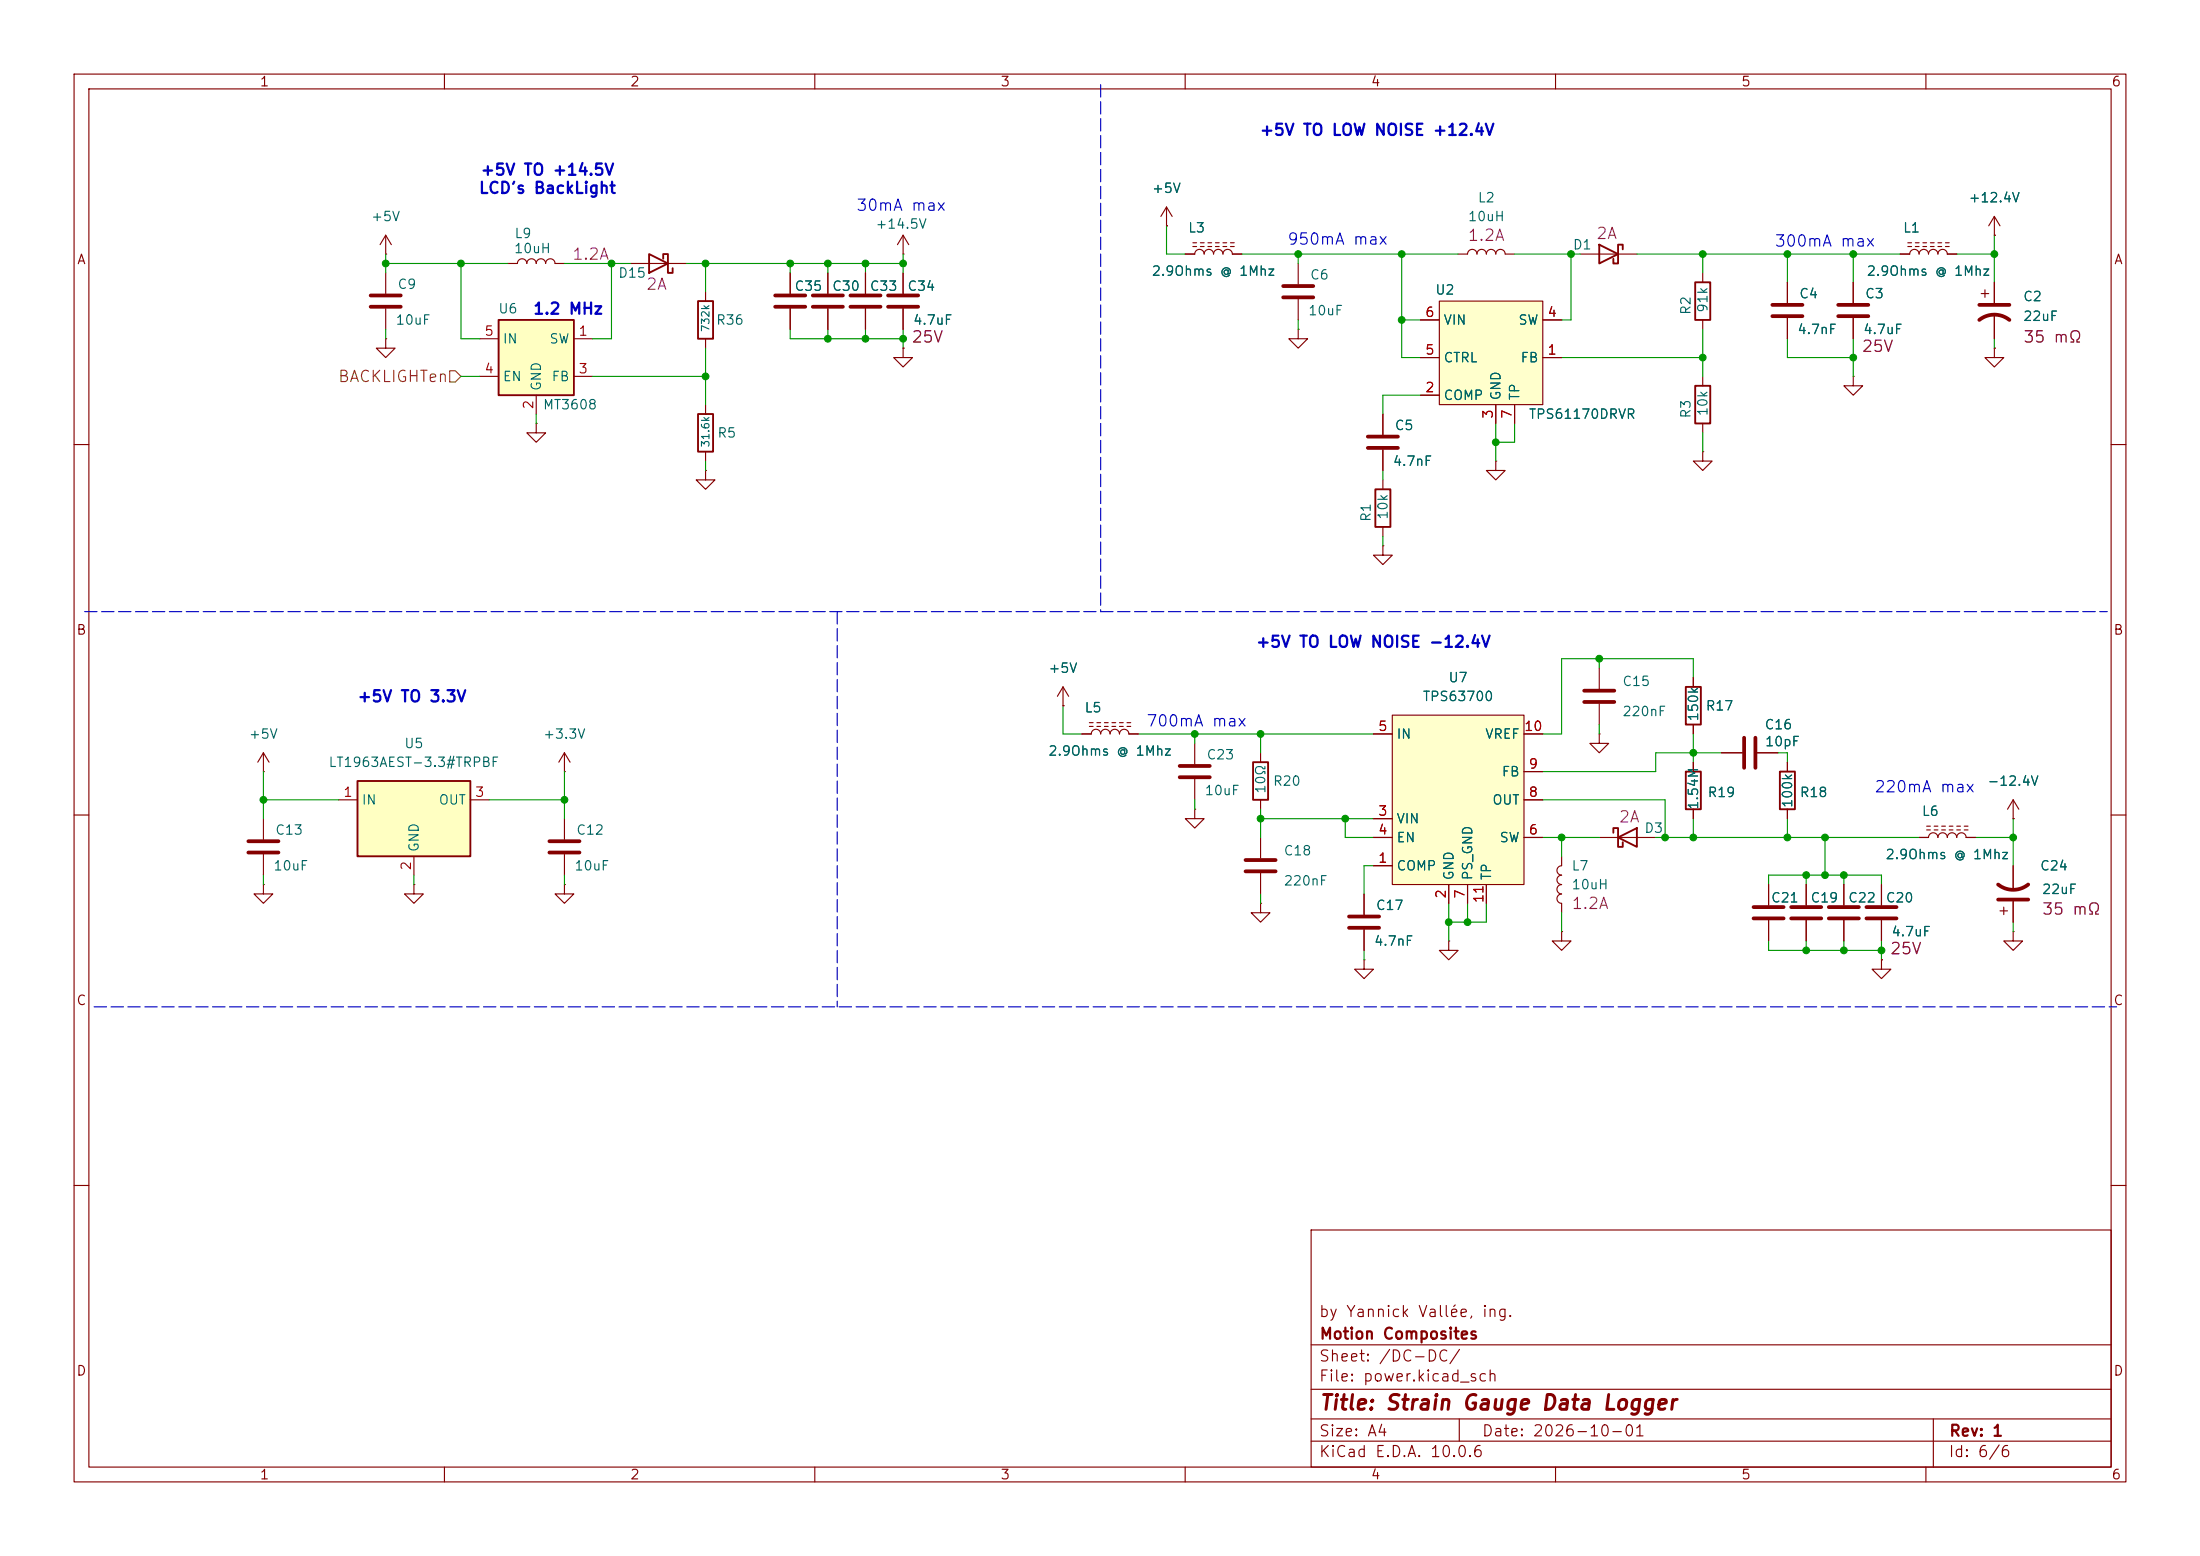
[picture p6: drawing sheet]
<svg xmlns="http://www.w3.org/2000/svg" width="297mm" height="210mm" viewBox="0 0 297 210" stroke-linecap="round" stroke-linejoin="round" font-family="sans-serif">
<g fill="none" stroke="#840000" stroke-width=".15">
<path d="M10 10h277v190h-277zM12 12h273v186h-273zM60 10v2M110 10v2M160 10v2M210 10v2M260 10v2M10 60h2M285 60h2M10 110h2M285 110h2M10 160h2"/>
<path d="M177 166h108v32h-108zM285 160h2M60 198v2M110 198v2M160 198v2M177 194.5h108M177 191.5h108M177 187.5h108M177 181.5h108M197 191.5v3M210 198v2M260 198v2"/>
<path d="M261 191.5v6.5"/>
</g>
<path d="M194.3 40.6h14v14h-14z" fill="#ffc"/>
<g fill="none" stroke="#840000" stroke-width=".15">
<path d="M157.5 30.5h.1M157.5 27.9l-.8 1.3M157.5 27.9l.7 1.3M157.5 27.9v2.6M160 34.3h1.3a.64 .64 0 0 1 .6-.6 .64 .64 0 0 1 .7 .6 .64 .64 0 0 1 .6-.6 .64 .64 0 0 1 .6 .6 .64 .64 0 0 1 .7-.6 .64 .64 0 0 1 .6 .6 .64 .64 0 0 1 .6-.6 .64 .64 0 0 1 .7 .6h1.2M161 33.3h.5M161 32.8h.5M162.1 33.3h.5M162.1 32.8h.5M163.1 33.3h.5M163.1 32.8h.5M164.1 33.3h.5"/>
<path d="M164.1 32.8h.5M165.1 33.3h.5M165.1 32.8h.5M166.1 33.3h.5M166.1 32.8h.5M175.3 35.6v2.8M196.8 34.3h1.3a.64 .64 0 0 1 .7-.6 .64 .64 0 0 1 .6 .6 .64 .64 0 0 1 .6-.6 .64 .64 0 0 1 .7 .6 .64 .64 0 0 1 .6-.6 .64 .64 0 0 1 .6 .6 .64 .64 0 0 1 .7-.6 .64 .64 0 0 1 .6 .6h1.3M213.4 34.3h7.6M250.2 38.1v2.8M175.3 44.5v1.2h1.2l-1.2 1.3-1.3-1.3h1.3M175.3 44.5h.1M175.3 40.4v2.8"/>
<path d="M186.7 55.9v2.8M191.8 48.3h2.5M191.8 53.3h2.5M191.8 43.2h2.5M194.3 40.6h14v14h-14zM201.9 54.6v2.6M204.5 54.6v2.6M208.3 48.3h2.5M208.3 43.2h2.5M250.2 42.9v2.8M269.2 47v1.3h1.3l-1.3 1.2-1.2-1.2h1.2M269.2 47h.1"/>
<path d="M186.7 60.7v2.8M186.7 64.8v1.2M186.7 71.1v1.3M201.9 62.2v1.3h1.3l-1.3 1.3-1.2-1.3h1.2M201.9 62.2h.1M215.9 99.1v1.2h1.3l-1.3 1.3-1.3-1.3h1.3M215.9 99.1h.1M215.9 90.2v2.8M215.9 95v2.8M228.6 91.4v1.3M228.6 97.8v1.3M76.2 104.1h.1"/>
<path d="M76.2 101.6l-.8 1.3M76.2 101.6l.8 1.3M76.2 101.6v2.5M161.3 109.2v1.3h1.3l-1.3 1.3-1.3-1.3h1.3M161.3 109.2h.1M161.3 100.3v2.8M161.3 105.2v2.8M170.2 101.6v1.3M170.2 108v1.2M170.2 113v2.8M170.2 117.9v2.8M210.8 115.6v1.2a.64 .64 0 0 0-.6 .7 .64 .64 0 0 0 .6 .6 .64 .64 0 0 0-.6 .7 .64 .64 0 0 0 .6 .6 .64 .64 0 0 0-.6 .6 .64 .64 0 0 0 .6 .7 .63 .63 0 0 0-.6 .6 .63 .63 0 0 0 .6 .6v1.3"/>
<path d="M215.9 113h7.6M228.6 102.9v1.2M228.6 109.2v1.3M232.4 101.6h2.8M237.2 101.6h2.8M241.3 102.9v1.2M241.3 109.2v1.3M254 119.4v2.8M259.1 113h1.2a.64 .64 0 0 1 .7-.6 .64 .64 0 0 1 .6 .6 .64 .64 0 0 1 .7-.6 .64 .64 0 0 1 .6 .6 .64 .64 0 0 1 .6-.6 .64 .64 0 0 1 .7 .6 .64 .64 0 0 1 .6-.6 .64 .64 0 0 1 .6 .6h1.3M260.1 112h.5M260.1 111.5h.5M261.1 112h.5"/>
<path d="M261.1 111.5h.5M262.1 112h.5M262.1 111.5h.5M263.1 112h.6M263.1 111.5h.6M264.2 112h.5M264.2 111.5h.5M265.2 112h.5M265.2 111.5h.5M170.2 121.9v1.3h1.2l-1.2 1.3-1.3-1.3h1.3M170.2 121.9h.1M184.1 120.7v2.7"/>
<path d="M184.1 125.5v2.8M195.6 127v1.3h1.2l-1.2 1.2-1.3-1.2h1.3M195.6 127h.1M210.8 125.7v1.3h1.3l-1.3 1.3-1.3-1.3h1.3M210.8 125.7h.1M254 124.2v2.8"/>
</g>
<g fill="none" stroke="#840000" stroke-width=".51">
<path d="M173.2 38.6h4.1M173.2 40.1h4.1M184.7 58.9h4M248.2 41.1h4M248.2 42.7h4M184.7 60.5h4M213.9 94.7h4M213.9 93.2h4M235.5 99.6v4M237 99.6v4M159.3 103.4h4M159.3 104.9h4"/>
<path d="M168.1 117.6h4.1M168.1 116.1h4.1M182.1 123.7h4.1M182.1 125.2h4.1M252 122.4h4M252 124h4"/>
</g>
<path d="M215.9 33l2.5 1.3-2.5 1.3zM219.1 33.7v-.7h-.7v2.6h-.6v-.7M185.7 66h2v5.1h-2zM227.6 92.7h2v5.1h-2zM169.2 102.9h2v5.1h-2zM217.8 112.4v-.6h.6v2.5h.7v-.6M218.4 113l2.6-1.2v2.5zM227.6 104.1h2v5.1h-2zM240.3 104.1h2v5.1h-2z" fill="none" stroke="#840000" stroke-width=".25"/>
<path d="M188 96.5h17.7v22.9h-17.7z" fill="#ffc"/>
<g fill="none" stroke="#840000" stroke-width=".15">
<path d="M68.6 35.6h1.2a.64 .64 0 0 1 .7-.7 .64 .64 0 0 1 .6 .7 .64 .64 0 0 1 .7-.7 .64 .64 0 0 1 .6 .7 .64 .64 0 0 1 .6-.7 .64 .64 0 0 1 .7 .7 .64 .64 0 0 1 .6-.7 .64 .64 0 0 1 .6 .7h1.3M85.1 35.6h7.6M95.2 39.4v1.2M106.7 36.8v2.8M111.8 36.8v2.8M116.8 36.8v2.8M121.9 34.3h.1M121.9 31.8l-.7 1.2M121.9 31.8l.8 1.2M121.9 31.8v2.5M121.9 36.8v2.8M229.9 36.8v1.3"/>
<path d="M241.3 38.1v2.8M256.5 34.3h1.3a.64 .64 0 0 1 .6-.6 .64 .64 0 0 1 .7 .6 .64 .64 0 0 1 .6-.6 .64 .64 0 0 1 .6 .6 .64 .64 0 0 1 .7-.6 .64 .64 0 0 1 .6 .6 .64 .64 0 0 1 .7-.6 .64 .64 0 0 1 .6 .6h1.3M257.6 33.3h.5M257.6 32.8h.5M258.6 33.3h.5M258.6 32.8h.5M259.6 33.3h.5M259.6 32.8h.5M260.6 33.3h.5M260.6 32.8h.5M261.6 33.3h.5M261.6 32.8h.5"/>
<path d="M262.6 33.3h.5M262.6 32.8h.5M267.5 39.6h1M268 39.1v1M269.2 31.8h.1M269.2 29.2l-.7 1.3M269.2 29.2l.8 1.3M269.2 29.2v2.6M269.2 38.1v2.8M95.2 45.7v1.3M95.2 54.6v1.3M106.7 41.7v2.8"/>
<path d="M111.8 41.7v2.8M116.8 41.7v2.8M121.9 47v1.3h1.3l-1.3 1.2-1.3-1.2h1.3M121.9 47h.1M121.9 41.7v2.8M229.9 43.2v1.3M229.9 50.8v1.3M229.9 57.2v1.2M241.3 42.9v2.8M250.2 50.8v1.3h1.3l-1.3 1.2-1.3-1.2h1.3M250.2 50.8h.1M269.2 42.4v3.3"/>
<path d="M95.2 63.5v1.3h1.3l-1.3 1.2-1.2-1.2h1.2M95.2 63.5h.1M95.2 61v1.2M186.7 73.7v1.2h1.3l-1.3 1.3-1.3-1.3h1.3M186.7 73.7h.1M229.9 61v1.2h1.2l-1.2 1.3-1.3-1.3h1.3M229.9 61h.1M146 99.1h1.3a.64 .64 0 0 1 .7-.7 .64 .64 0 0 1 .6 .7 .64 .64 0 0 1 .6-.7 .64 .64 0 0 1 .7 .7 .64 .64 0 0 1 .6-.7 .64 .64 0 0 1 .6 .7 .64 .64 0 0 1 .7-.7 .64 .64 0 0 1 .6 .7h1.3M147.1 98h.5M147.1 97.5h.5M148.1 98h.5M148.1 97.5h.5"/>
<path d="M149.1 98h.5M149.1 97.5h.5M150.1 98h.5M150.1 97.5h.5M151.1 98h.5M151.1 97.5h.5M152.1 98h.6M152.1 97.5h.6M185.4 99.1h2.6M188 96.5h17.7v22.9h-17.7zM205.7 99.1h2.6M35.6 104.1h.1"/>
<path d="M35.6 101.6v2.5M35.6 110.5v2.8M35.6 115.3v2.8M35.6 101.6l-.8 1.3M35.6 101.6l.7 1.3M185.4 116.8h2.6M185.4 110.5h2.6M185.4 113h2.6M195.6 119.4v2.5M198.1 119.4v2.5M200.7 119.4v2.5M205.7 113h2.6"/>
<path d="M205.7 108h2.6M205.7 104.1h2.6M238.8 119.4v2.8M243.8 119.4v2.8M248.9 119.4v2.8M271.8 110.5h.1M271.8 108v2.5M271.8 116.8v3.3M271.8 108l-.8 1.2M271.8 108l.7 1.2M184.1 129.5v1.3h1.3l-1.3 1.3-1.2-1.3h1.2M184.1 129.5h.1"/>
<path d="M238.8 124.2v2.8M243.8 124.2v2.8M248.9 124.2v2.8M254 129.5v1.3h1.3l-1.3 1.3-1.3-1.3h1.3M254 129.5h.1M270 122.9h1M270.5 122.4v1M271.8 125.7v1.3h1.2l-1.2 1.3-1.3-1.3h1.3M271.8 125.7h.1M271.8 121.7v2.8"/>
</g>
<path d="M87.6 34.3l2.6 1.3-2.6 1.2zM89.5 34.9v-.6h.7v2.5h.6v-.6M228.9 38.1h2v5.1h-2zM94.2 55.9h2.1v5.1h-2.1zM94.2 40.6h2.1v5.1h-2.1zM228.9 52.1h2v5.1h-2z" fill="none" stroke="#840000" stroke-width=".25"/>
<g fill="none" stroke="#840000" stroke-width=".51">
<path d="M104.6 39.9h4.1M109.7 39.9h4.1M114.8 39.9h4.1M119.9 39.9h4.1M104.6 41.4h4.1M109.7 41.4h4.1M114.8 41.4h4.1M119.9 41.4h4.1M239.3 41.1h4M239.3 42.7h4M267.2 43.2a3.3 3.3 0 0 1 4.1 0M267.2 41.1h4.1"/>
<path d="M33.5 113.5h4.1M33.5 115.1h4.1M269.7 119.4a3.3 3.3 0 0 0 4.1 0M236.7 122.4h4.1M236.7 124h4.1M241.8 122.4h4.1M241.8 124h4.1M246.9 122.4h4.1M246.9 124h4.1M269.7 121.4h4.1"/>
</g>
<path d="M67.3 43.2h10.2v10.1h-10.2z" fill="#ffffc2"/>
<path d="M67.3 43.2h10.2v10.1h-10.2z" fill="none" stroke="#840000" stroke-width=".25"/>
<path d="M64.8 45.7h2.5M64.8 50.8h2.5M72.4 53.3v2.6M77.5 45.7h2.5M77.5 50.8h2.5M35.6 119.4v1.3h1.2l-1.2 1.2-1.3-1.2h1.3M35.6 119.4h.1M55.9 119.4v1.3h1.2l-1.2 1.2-1.3-1.2h1.3M55.9 119.4h.1M76.2 119.4v1.3h1.3l-1.3 1.2-1.3-1.2h1.3M76.2 119.4h.1" fill="none" stroke="#840000" stroke-width=".15"/>
<path d="M48.3 105.4h15.2v10.2h-15.2z" fill="#ffffc2"/>
<path d="M48.3 105.4h15.2v10.2h-15.2z" fill="none" stroke="#840000" stroke-width=".25"/>
<g fill="none" stroke="#840000" stroke-width=".15">
<path d="M52.1 34.3h.1M52.1 31.8l-.8 1.2M52.1 31.8l.7 1.2M52.1 31.8v2.5M52.1 36.8v2.8M106.7 36.8v2.8M111.8 36.8v2.8M116.8 36.8v2.8M121.9 36.8v2.8M157.5 30.5h.1M160 34.3h1.3M166.4 34.3h1.2"/>
<path d="M241.3 38.1v2.8M250.2 38.1v2.8M256.5 34.3h1.3M262.9 34.3h1.3M269.2 31.8h.1M269.2 38.1v2.8M52.1 45.7v1.3h1.2l-1.2 1.3-1.3-1.3h1.3M52.1 45.7h.1M52.1 41.7v2.8M72.4 57.2v1.2h1.3l-1.3 1.3-1.3-1.3h1.3M72.4 57.2h.1M106.7 41.7v2.8"/>
<path d="M111.8 41.7v2.8M116.8 41.7v2.8M121.9 47h.1M121.9 41.7v2.8M186.7 55.9v2.8M191.8 48.3h2.5M191.8 53.3h2.5M191.8 43.2h2.5M201.9 54.6v2.6M204.5 54.6v2.6M208.3 48.3h2.5M208.3 43.2h2.5"/>
<path d="M241.3 42.9v2.8M250.2 42.9v2.8M269.2 47h.1M269.2 42.4v3.3M186.7 60.7v2.8M143.5 95.3h.1M143.5 92.7l-.8 1.3M143.5 92.7l.8 1.3M143.5 92.7v2.6M146 99.1h1.3M152.4 99.1h1.3M185.4 99.1h2.6"/>
<path d="M205.7 99.1h2.6M228.6 91.4v1.3M228.6 97.8v1.3M45.7 108h2.6M55.9 115.6v2.5M63.5 108h2.5M76.2 110.5v2.8M76.2 115.3v2.8M185.4 113h2.6M185.4 116.8h2.6M185.4 110.5h2.6M195.6 119.4v2.5"/>
<path d="M198.1 119.4v2.5M200.7 119.4v2.5M205.7 108h2.6M205.7 113h2.6M205.7 104.1h2.6M228.6 102.9v1.2M228.6 109.2v1.3M232.4 101.6h2.8M237.2 101.6h2.8M238.8 119.4v2.8M241.3 102.9v1.2M241.3 109.2v1.3"/>
<path d="M243.8 119.4v2.8M248.9 119.4v2.8M254 119.4v2.8M259.1 113h1.2M265.4 113h1.3M271.8 110.5h.1M271.8 116.8v3.3M184.1 120.7v2.7M184.1 125.5v2.8M238.8 124.2v2.8M243.8 124.2v2.8M248.9 124.2v2.8"/>
<path d="M254 129.5h.1M254 124.2v2.8M271.8 121.7v2.8"/>
</g>
<path d="M50 39.9h4.1M50 41.4h4.1M74.2 113.5h4M74.2 115.1h4" fill="none" stroke="#840000" stroke-width=".51"/>
<path d="M60.7 50h.8l.7 .8-.7 .8h-.8z" fill="none" stroke="#725600" stroke-width=".15"/>
<path d="M148.6 11.4v71.2M11.4 82.6h273.1M113 82.6v53.3M12.7 135.9h273" fill="none" stroke="#0000c2" stroke-width=".15" stroke-dasharray="1.7 .6"/>
<g fill="none" stroke="#009600" stroke-width=".15">
<path d="M52.1 35.6h16.5M52.1 34.3v2.5M62.2 35.6v10.1h2.6M76.2 35.6h8.9M82.5 35.6v10.1h-2.5M92.7 35.6h29.2M95.2 35.6v3.8M106.7 35.6v1.2M111.8 35.6v1.2M116.8 35.6v1.2M121.9 34.3v2.5M157.5 30.5v3.8h2.5"/>
<path d="M167.6 34.3h29.2M175.3 34.3v1.3M189.2 34.3v14h2.6M204.5 34.3h8.9M212.1 34.3v8.9h-1.3M221 34.3h35.5M229.9 34.3v2.5M241.3 34.3v3.8M250.2 34.3v3.8M264.2 34.3h5M269.2 31.8v6.3M52.1 44.5v1.2"/>
<path d="M62.2 50.8h2.6M72.4 55.9v1.3M80 50.8h15.2M95.2 47v7.6M106.7 44.5v1.2h15.2M111.8 44.5v1.2M116.8 44.5v1.2M121.9 44.5v2.5M175.3 43.2v1.3M189.2 43.2h2.6M191.8 53.3h-5.1v2.6M201.9 57.2v5"/>
<path d="M204.5 57.2v2.5h-2.6M210.8 48.3h19.1M229.9 44.5v6.3M229.9 58.4v2.6M241.3 45.7v2.6h8.9M250.2 45.7v5.1M269.2 45.7v1.3M95.2 62.2v1.3M186.7 63.5v1.3M186.7 72.4v1.3M143.5 95.3v3.8h2.5M153.7 99.1h31.7"/>
<path d="M161.3 99.1v1.2M170.2 99.1v2.5M215.9 88.9v1.3M215.9 97.8v1.3M228.6 91.4v-2.5h-17.8v10.2h-2.5M228.6 99.1v3.8M35.6 108h10.1M35.6 104.1v6.4M35.6 118.1v1.3M55.9 118.1v1.3M66 108h10.2M76.2 104.1v6.4"/>
<path d="M76.2 118.1v1.3M161.3 108v1.2M170.2 109.2v3.8M170.2 110.5h15.2M181.6 110.5v2.5h3.8M185.4 116.8h-1.3v3.9M208.3 108h16.5v5M208.3 113h7.6M210.8 113v2.6M223.5 113h35.6M228.6 110.5v2.5M232.4 101.6h-8.9v2.5h-15.2"/>
<path d="M238.8 119.4v-1.3h15.2v1.3M240 101.6h1.3v1.3M241.3 110.5v2.5M243.8 118.1v1.3M246.4 113v5.1M248.9 118.1v1.3M266.7 113h5.1M271.8 110.5v6.3M170.2 120.7v1.2M184.1 128.3v1.2M195.6 121.9v5.1M198.1 121.9v2.6"/>
<path d="M200.7 121.9v2.6h-5.1M210.8 123.2v2.5M238.8 127v1.3h15.2M243.8 127v1.3M248.9 127v1.3M254 127v2.5M271.8 124.5v1.2"/>
</g>
<g fill="#009600" stroke="#009600" stroke-width=".14">
<circle cx="189.2" cy="34.3" r=".46"/>
<circle cx="175.3" cy="34.3" r=".46"/>
<circle cx="229.9" cy="34.3" r=".46"/>
<circle cx="189.2" cy="43.2" r=".46"/>
<circle cx="212.1" cy="34.3" r=".46"/>
<circle cx="248.9" cy="118.1" r=".46"/>
<circle cx="243.8" cy="128.3" r=".46"/>
<circle cx="248.9" cy="128.3" r=".46"/>
<circle cx="241.3" cy="113" r=".46"/>
<circle cx="254" cy="128.3" r=".46"/>
<circle cx="246.4" cy="118.1" r=".46"/>
<circle cx="243.8" cy="118.1" r=".46"/>
<circle cx="271.8" cy="113" r=".46"/>
<circle cx="246.4" cy="113" r=".46"/>
<circle cx="250.2" cy="48.3" r=".46"/>
<circle cx="228.6" cy="101.6" r=".46"/>
<circle cx="228.6" cy="113" r=".46"/>
<circle cx="224.8" cy="113" r=".46"/>
<circle cx="215.9" cy="88.9" r=".46"/>
<circle cx="210.8" cy="113" r=".46"/>
<circle cx="201.9" cy="59.7" r=".46"/>
<circle cx="229.9" cy="48.3" r=".46"/>
<circle cx="241.3" cy="34.3" r=".46"/>
<circle cx="250.2" cy="34.3" r=".46"/>
<circle cx="269.2" cy="34.3" r=".46"/>
<circle cx="82.5" cy="35.6" r=".46"/>
<circle cx="95.2" cy="35.6" r=".46"/>
<circle cx="111.8" cy="45.7" r=".46"/>
<circle cx="106.7" cy="35.6" r=".46"/>
<circle cx="111.8" cy="35.6" r=".46"/>
<circle cx="116.8" cy="35.6" r=".46"/>
<circle cx="121.9" cy="35.6" r=".46"/>
<circle cx="116.8" cy="45.7" r=".46"/>
<circle cx="121.9" cy="45.7" r=".46"/>
<circle cx="181.6" cy="110.5" r=".46"/>
<circle cx="170.2" cy="99.1" r=".46"/>
<circle cx="170.2" cy="110.5" r=".46"/>
<circle cx="161.3" cy="99.1" r=".46"/>
<circle cx="195.6" cy="124.5" r=".46"/>
<circle cx="198.1" cy="124.5" r=".46"/>
<circle cx="76.2" cy="108" r=".46"/>
<circle cx="95.2" cy="50.8" r=".46"/>
<circle cx="62.2" cy="35.6" r=".46"/>
<circle cx="52.1" cy="35.6" r=".46"/>
<circle cx="35.6" cy="108" r=".46"/>
</g>
<text font-size="2" fill="#840000" x="178" y="190.8">Title: Strain Gauge Data Logger</text>
<g font-size="1.5" fill="#0000c2">
<text x="170" y="18.7">+5V TO LOW NOISE +12.4V</text>
<text x="64.5" y="26.5">LCD's BackLight</text>
<text x="64.8" y="24.1">+5V TO +14.5V</text>
<text x="115.5" y="28.8">30mA max</text>
<text x="173.7" y="33.4">950mA max</text>
<text x="239.5" y="33.7">300mA max</text>
<text x="71.9" y="42.8">1.2 MHz</text>
<text x="169.4" y="87.8">+5V TO LOW NOISE -12.4V</text>
<text x="48.1" y="95.1">+5V TO 3.3V</text>
<text x="154.6" y="98.4">700mA max</text>
<text x="252.9" y="107.3">220mA max</text>
</g>
<g font-size="1.5" fill="#840084">
<text x="77.1" y="35.4">1.2A</text>
<text x="198" y="32.9">1.2A</text>
<text x="215.4" y="32.7">2A</text>
<text x="87.1" y="39.5">2A</text>
<text x="123" y="46.6">25V</text>
<text x="251.2" y="47.9">25V</text>
<text x="273" y="46.6">35 mΩ</text>
<text x="218.4" y="111.4">2A</text>
<text x="212.1" y="123.1">1.2A</text>
<text x="275.6" y="123.8">35 mΩ</text>
<text x="255" y="129.2">25V</text>
</g>
<text font-size="1.5" fill="#725600" x="45.5" y="52">BACKLIGHTen</text>
<g font-size="1.5" fill="#840000">
<text x="178" y="178.1">by Yannick Vallée, ing.</text>
<text x="178" y="184.1">Sheet: /DC-DC/</text>
<text x="178" y="181.1">Motion Composites</text>
<text x="178" y="186.8">File: power.kicad_sch</text>
<text x="178" y="197">KiCad E.D.A. 10.0.6</text>
<text x="178" y="194.2">Size: A4</text>
<text x="200" y="194.2">Date: 2026-10-01</text>
<text x="263" y="197">Id: 6/6</text>
<text x="263" y="194.2">Rev: 1</text>
</g>
<g font-size="1.3" fill="#840000">
<text x="35" y="12">1</text>
<text x="85" y="12">2</text>
<text x="135" y="12">3</text>
<text x="185" y="12">4</text>
<text x="235" y="12">5</text>
<text x="285" y="12">6</text>
<text x="10.3" y="36">A</text>
<text x="285.3" y="36">A</text>
<text x="10.2" y="86">B</text>
<text x="285.2" y="86">B</text>
<text x="10.2" y="136">C</text>
<text x="285.2" y="136">C</text>
<text x="10.2" y="186">D</text>
<text x="285.2" y="186">D</text>
<text x="35" y="200">1</text>
<text x="85" y="200">2</text>
<text x="135" y="200">3</text>
<text x="185" y="200">4</text>
<text x="235" y="200">5</text>
<text x="285" y="200">6</text>
</g>
<g font-size="1.3" fill="#006464">
<text x="155.4" y="26.4">+5V</text>
<text x="199.4" y="27.6">L2</text>
<text x="265.7" y="27.6">+12.4V</text>
<text x="50" y="30.2">+5V</text>
<text x="69.3" y="34.5">10uH</text>
<text x="69.4" y="32.5">L9</text>
<text x="118.1" y="31.2">+14.5V</text>
<text x="160.3" y="31.7">L3</text>
<text x="198.1" y="30.2">10uH</text>
<text x="212.2" y="34">D1</text>
<text x="256.8" y="31.7">L1</text>
<text x="53.6" y="39.3">C9</text>
<text x="83.4" y="37.8">D15</text>
<text x="107.2" y="39.6">C35</text>
<text x="112.3" y="39.6">C30</text>
<text x="117.3" y="39.6">C33</text>
<text x="122.4" y="39.6">C34</text>
<text x="155.4" y="37.5">2.9Ohms @ 1Mhz</text>
<text x="176.8" y="38">C6</text>
<text x="193.7" y="40.1">U2</text>
<text x="242.8" y="40.6">C4</text>
<text x="251.7" y="40.6">C3</text>
<text x="251.9" y="37.5">2.9Ohms @ 1Mhz</text>
<text x="273" y="41">C2</text>
<text x="53.3" y="44.1">10uF</text>
<text x="67.2" y="42.6">U6</text>
<text x="67.8" y="46.7">IN</text>
<text x="74.1" y="46.7">SW</text>
<text x="96.6" y="44.1">R36</text>
<text x="123.2" y="44.1">4.7uF</text>
<text x="176.5" y="42.9">10uF</text>
<text x="194.8" y="44.1">VIN</text>
<text x="204.9" y="44.1">SW</text>
<text x="228.5" y="42.6" transform="rotate(-90 228.5 42.6)">R2</text>
<text x="230.8" y="42.3" transform="rotate(-90 230.8 42.3)">91k</text>
<text x="242.6" y="45.4">4.7nF</text>
<text x="251.4" y="45.4">4.7uF</text>
<text x="273" y="43.6">22uF</text>
<text x="67.8" y="51.8">EN</text>
<text x="73.4" y="52.9" transform="rotate(-90 73.4 52.9)">GND</text>
<text x="74.4" y="51.8">FB</text>
<text x="194.8" y="49.2">CTRL</text>
<text x="205.2" y="49.2">FB</text>
<text x="73.2" y="55.6">MT3608</text>
<text x="96.8" y="59.4">R5</text>
<text x="188.2" y="58.4">C5</text>
<text x="194.8" y="54.3">COMP</text>
<text x="202.9" y="54.1" transform="rotate(-90 202.9 54.1)">GND</text>
<text x="205.4" y="54.1" transform="rotate(-90 205.4 54.1)">TP</text>
<text x="206.3" y="56.8">TPS61170DRVR</text>
<text x="228.5" y="56.6" transform="rotate(-90 228.5 56.6)">R3</text>
<text x="230.8" y="56.3" transform="rotate(-90 230.8 56.3)">10k</text>
<text x="187.9" y="63.2">4.7nF</text>
<text x="185.4" y="70.5" transform="rotate(-90 185.4 70.5)">R1</text>
<text x="187.7" y="70.2" transform="rotate(-90 187.7 70.2)">10k</text>
<text x="141.4" y="91.1">+5V</text>
<text x="192" y="94.9">TPS63700</text>
<text x="195.5" y="92.4">U7</text>
<text x="218.9" y="92.9">C15</text>
<text x="33.5" y="100">+5V</text>
<text x="54.5" y="101.3">U5</text>
<text x="73.2" y="100">+3.3V</text>
<text x="146.3" y="96.5">L5</text>
<text x="188.4" y="100">IN</text>
<text x="200.4" y="100">VREF</text>
<text x="218.9" y="97">220nF</text>
<text x="229.6" y="97.5" transform="rotate(-90 229.6 97.5)">150k</text>
<text x="230.2" y="96.2">R17</text>
<text x="238.1" y="98.8">C16</text>
<text x="238.2" y="101">10pF</text>
<text x="44.3" y="103.8">LT1963AEST-3.3#TRPBF</text>
<text x="141.4" y="102.3">2.9Ohms @ 1Mhz</text>
<text x="162.5" y="107.6">10uF</text>
<text x="162.8" y="102.8">C23</text>
<text x="171.1" y="107.2" transform="rotate(-90 171.1 107.2)">10Ω</text>
<text x="171.8" y="106.4">R20</text>
<text x="202.6" y="105.1">FB</text>
<text x="230.4" y="107.9">R19</text>
<text x="242.9" y="107.9">R18</text>
<text x="268.2" y="106.4">-12.4V</text>
<text x="37.1" y="113">C13</text>
<text x="48.7" y="108.9">IN</text>
<text x="59.1" y="108.9">OUT</text>
<text x="77.7" y="113">C12</text>
<text x="188.4" y="111.5">VIN</text>
<text x="188.4" y="114">EN</text>
<text x="201.4" y="108.9">OUT</text>
<text x="202.3" y="114">SW</text>
<text x="221.9" y="112.7">D3</text>
<text x="229.6" y="109.4" transform="rotate(-90 229.6 109.4)">1.54M</text>
<text x="242.3" y="109.1" transform="rotate(-90 242.3 109.1)">100k</text>
<text x="259.4" y="110.4">L6</text>
<text x="36.8" y="117.8">10uF</text>
<text x="56.8" y="115.1" transform="rotate(-90 56.8 115.1)">GND</text>
<text x="77.5" y="117.8">10uF</text>
<text x="173.2" y="115.8">C18</text>
<text x="173.2" y="119.8">220nF</text>
<text x="188.4" y="117.8">COMP</text>
<text x="196.5" y="118.9" transform="rotate(-90 196.5 118.9)">GND</text>
<text x="199.1" y="118.9" transform="rotate(-90 199.1 118.9)">PS_GND</text>
<text x="201.6" y="118.9" transform="rotate(-90 201.6 118.9)">TP</text>
<text x="212.1" y="117.8">L7</text>
<text x="254.4" y="116.3">2.9Ohms @ 1Mhz</text>
<text x="275.3" y="117.8">C24</text>
<text x="185.7" y="123.1">C17</text>
<text x="212.1" y="120.3">10uH</text>
<text x="239" y="122.1">C21</text>
<text x="244.3" y="122.1">C19</text>
<text x="249.4" y="122.1">C22</text>
<text x="254.5" y="122.1">C20</text>
<text x="275.6" y="121">22uF</text>
<text x="185.4" y="128">4.7nF</text>
<text x="255.3" y="126.7">4.7uF</text>
</g>
<g font-size="1.3" fill="#a90000">
<text x="65.3" y="45.6">5</text>
<text x="78" y="45.6">1</text>
<text x="192.3" y="43.1">6</text>
<text x="208.8" y="43.1">4</text>
<text x="65.3" y="50.7">4</text>
<text x="78" y="50.7">3</text>
<text x="192.3" y="53.3">2</text>
<text x="192.3" y="48.2">5</text>
<text x="208.8" y="48.2">1</text>
<text x="72.3" y="55.3" transform="rotate(-90 72.3 55.3)">2</text>
<text x="201.8" y="56.6" transform="rotate(-90 201.8 56.6)">3</text>
<text x="204.4" y="56.6" transform="rotate(-90 204.4 56.6)">7</text>
<text x="186" y="99">5</text>
<text x="205.7" y="99">10</text>
<text x="46.3" y="107.9">1</text>
<text x="64" y="107.9">3</text>
<text x="206.3" y="107.9">8</text>
<text x="206.3" y="104.1">9</text>
<text x="186" y="110.4">3</text>
<text x="186" y="112.9">4</text>
<text x="206.3" y="112.9">6</text>
<text x="55.8" y="117.6" transform="rotate(-90 55.8 117.6)">2</text>
<text x="186" y="116.8">1</text>
<text x="195.5" y="121.4" transform="rotate(-90 195.5 121.4)">2</text>
<text x="198" y="121.4" transform="rotate(-90 198 121.4)">7</text>
<text x="200.6" y="122" transform="rotate(-90 200.6 122)">11</text>
</g>
<g font-size="1" fill="#006464">
<text x="96" y="44.9" transform="rotate(-90 96 44.9)">732k</text>
<text x="96" y="60.5" transform="rotate(-90 96 60.5)">31.6k</text>
</g>
</svg>
